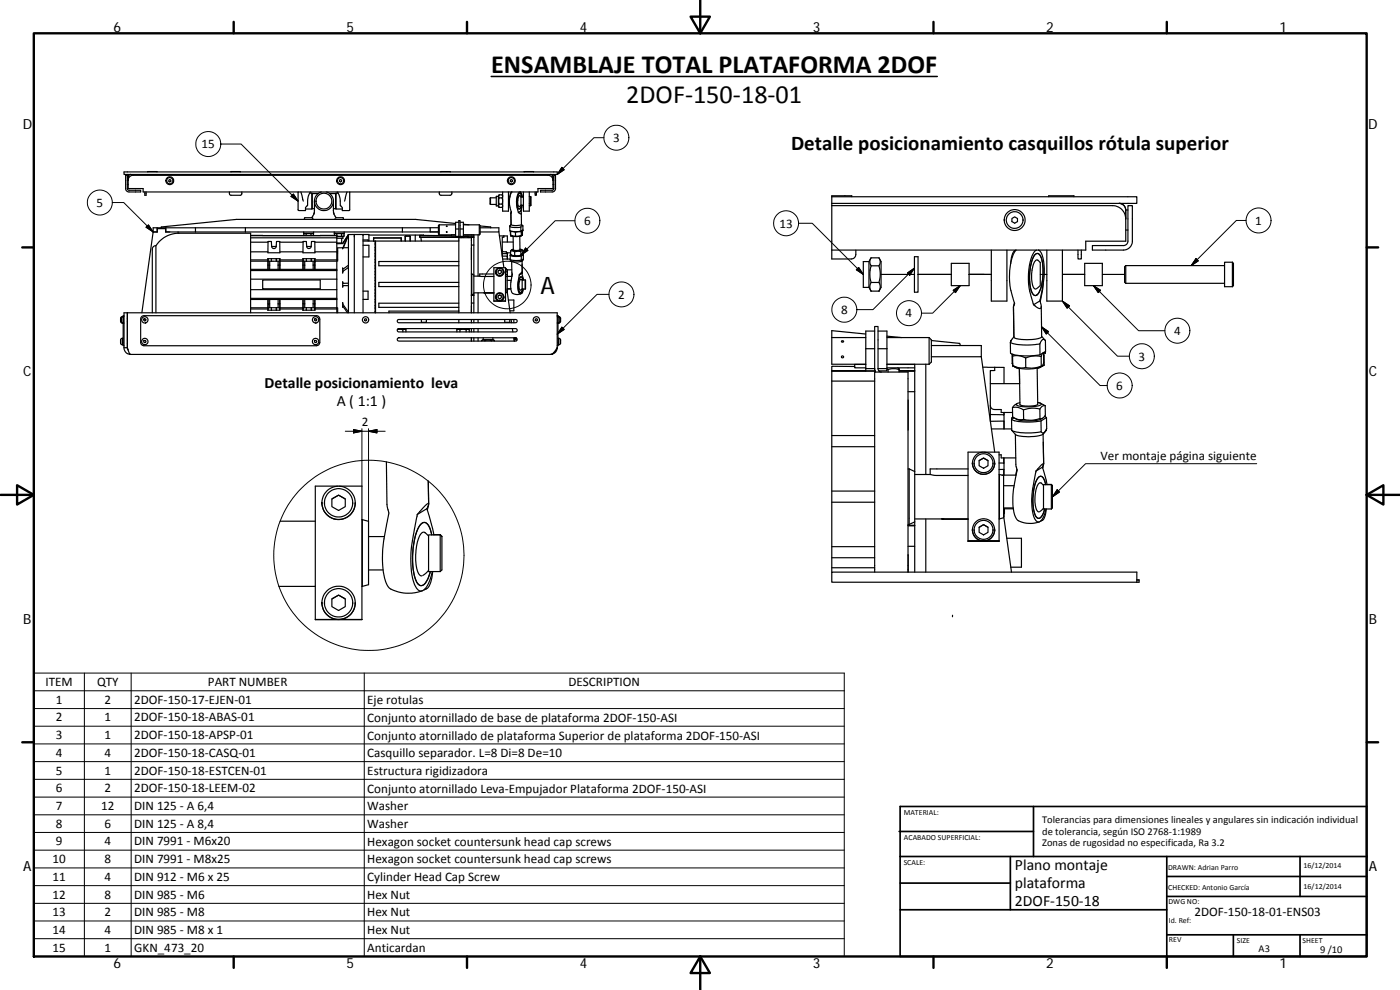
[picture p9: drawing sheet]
<svg xmlns="http://www.w3.org/2000/svg" width="420mm" height="297mm" viewBox="0 0 420 297" stroke-linecap="round" stroke-linejoin="round" font-family="sans-serif">
<g fill="none" stroke="#000" stroke-width=".36">
<path d="M37.2 51.6h130v.7h-130zM37.7 52.6h.5l.1 4.3 .4 .2h3.5v.5h-3.5l-.8-.4-.2-.6zM38.2 53.1h.3M38.2 55.4h.3M38.5 53.1v3.5h4.5v1h118.4v-1h4.6v-3.5M38.5 54.1a1.45 1.45 0 0 1 1.5-1.5h124.5a1.48 1.48 0 0 1 1.5 1.5M39.2 52.3l-.6 .3-.1 .5M43.5 57.6v1h.3v-1M44.3 51.6h2.8M50.7 54l.3-.1 .3 .1v.4l-.3 .2-.3-.2zM68.8 57.6l.1 .8 .4 .2h3l.2-.2 .1-.8M69.3 51.6h2.8"/>
<path d="M89.5 57.6v5.4l2.2 .1a1.39 1.39 0 0 1 .6-1.5v-.3a5.9 5.9 0 0 1 .8-3.7M90.3 57.6l.7 2.7M92.9 58h.7v4.7h-1.9M93.6 58.2h.1M95.5 58.1h-1.8v4.5h.7M96.4 57.6a2.84 2.84 0 0 0-1.5 4.4 2.84 2.84 0 0 0 4.6 0 2.84 2.84 0 0 0-1.6-4.4M98.9 58.1h1.8v4.5h-.6M100.7 58.2h.1M101.5 58h-.7v4.7h1.9M101.9 54l.3-.1 .3 .1v.4l-.3 .2-.3-.2zM104.1 57.6l-.7 2.7M104.9 57.6v5.4l-2.2 .1a1.12 1.12 0 0 0-.5-1.4l-.1-.4a5.7 5.7 0 0 0-.8-3.7"/>
<path d="M131.8 57.6l.1 .8 .4 .2h2.9l.4-.4v-.6M132.3 51.6h2.8M147.2 59.4v1.9M147.2 59.4h1.7M148.9 58.9h.7v2.9h-.7zM149.8 59.4v1.8M149.8 58.5v.9M149.8 59.4h.9M149.8 58.5h.9M149.8 58.5l-.2 .4M150.7 58.5v.9M150.7 59.4v1.8"/>
<path d="M150.7 58.5l.1 .2M150.8 57.6v5.8h1.8v-5.8M153.2 54l.2-.1 .4 .1v.4l-.4 .2-.2-.2zM153.6 57.6a1.43 1.43 0 0 0-.6 1.5h-.4M153.6 57.6a7.3 7.3 0 0 0-.2 6M155.9 57.6a6.5 6.5 0 0 0-.4 5.8l.1 .4M156.2 57.6l.4 .6 .1 .9M156.3 59.1v2.5M156.3 59.1h.8M156.3 59.1l-.2-.4a1.13 1.13 0 0 0-.7 1.5 1.52 1.52 0 0 0 .4 1.8M156.6 59.1a.78 .78 0 0 0-.8-1.1 4.6 4.6 0 0 0-.1 4.7l.5-.3 .3-.8M157.1 57.6v5.8h1.7v-5.8"/>
<path d="M157.3 51.6h2.8M158.8 59h.4M159.2 59v2.7M160.6 57.6v1h.4v-1M165.2 52.3l.6 .3 .2 .5M166 53.1h.2M166 55.4h.2M166.2 52.6h.5v4l-.2 .6-.8 .4h-3.5v-.5h3.5l.4-.2zM249.6 59h91.6v2h-91.6M255.6 59v-.3h-6v2.3M314.7 59v-.3h7.6v.3M46 69.6h1.2v-1h2.5v1"/>
<path d="M46 69.6l-3.4 24.3M46.8 73.7a8.2 8.2 0 0 1 6.9-3.7h21.5v23.9M46.8 73.7v20.2M46.8 73.7a1.46 1.46 0 0 0-1.1 2.1v18.1M47.1 68.3v1.3M49.8 68.3v1.3M53.5 69.6v.4M58.7 68.3v1.3M73.6 68.3v1.3M75.2 78h5.2M75.2 72.7h5.2M75.2 71.4h25.9"/>
<path d="M75.2 70.6h25.9M75.2 75.6h5.2M80.4 77.6v.4M80.4 77.6h2.5M80.4 77.6v.8h2.6M80.4 72.5h1l.1 1.4a.69 .69 0 0 0 .8 .7 .69 .69 0 0 0 .6-.7l.1-1.4h1v3.3h-3.6zM80.4 78v2.8v-2.4h-5.2M80.4 79.5h.5M80.9 79.5v1.3M81 78.4l-.1 1.1M81.4 77.6v.8M81.5 74h1.4"/>
<path d="M82.9 77.6v.8M82.9 77.6h1.1v.4M83 77.6v.8h1M83.5 78.4v2.4M83.5 79.5h.5M84 77.6v3.2v-2.4M84 78.4h7M84 78h7M84 78.4h.1M84 72.7h7M84 75.6h6.9M90.9 78.4v2.4v-1.3"/>
<path d="M90.9 77.6l.1 .8M90.9 77.6h2.5M90.9 79.5h.5M91 78.4h2.5M91 77.6v.8M91 78.4l-.1 1.1M91 72.5h.9l.1 1.4a.68 .68 0 0 0 .8 .7 .68 .68 0 0 0 .6-.7l.1-1.4h1v3.3h-3.6zM91.1 69.6v.4h1.2h1.8v-.4M91.2 70.2h.7M91.2 70.2v.5M91.4 78.4v2.4M91.5 70l-.3 .2"/>
<path d="M91.9 70.2h1.4M91.9 70.2v.5M91.9 77.6v.8M92 74h1.4M93.3 70.2h.8M93.3 70.2v.5M93.4 77.6h1.1v.4M93.4 77.6v.8M93.5 77.6v.8h1M93.6 62.5h.1M93.7 65.3h-2.2l-.1 .5M93.7 70l.4 .2"/>
<path d="M93.9 65.5v.3M94 78.4v1.1M94 79.5h.5M94 79.5v1.3M94.1 70.2v.5M94.2 64.2l-.7 1.1M94.3 63.8l-.1 .4M94.4 60.3l-.2 3.9M94.5 77.6v3.2v-2.4h6.6M94.5 78h6.6M94.5 72.7h6.6M94.5 75.6h6.6"/>
<path d="M100.1 60.3l.1 3.9M100.1 63.7l.1 .5M100.2 64.2l.7 1.1M100.3 69.6v.4h3v-.4M100.4 70.2v.4M100.4 70.2h.7M100.6 65.5v.3M100.7 70l-.3 .2M100.7 65.3h2.2l.1 .5M100.7 62.5h.1M101.1 78v.4M101.1 70.6l-25.9 .1"/>
<path d="M101.1 75.6v2.4M101.1 78.4v2.4M101.1 72.9h1.4zM101.1 70.2h1.4M101.1 71.4v4.2M101.1 71h1.8v.5h-1.8M101.1 70.8h1.4M101.1 70.2v.4M101.1 70.7v.7M102.5 70.8h.8M102.5 70.2v.6M102.5 70.2h.8"/>
<path d="M102.5 71.5v1.4M102.8 73.1h.1M102.8 73.1h-1.7M102.9 70l.4 .2M103.3 70.2v.6M103.3 70.8l-.4 .2M104.4 70.6l-1.6 2.5zM104.5 70.5l-.1 .2M104.6 70.6l-1.6 3.7M104.6 70.4l-.1 9.9-1.5 1-.2 .6v-1.5l.2 .3 1.6-1.1M104.6 70.4l-1.7 3.9M104.6 74.3l-3.3 .1v3.9"/>
<path d="M106.3 70.4h4.4v1.9M106.3 70.4v23.5M106.3 70.4h-1.7M109 73.6h1.7v3.5h-1.7M109 72.3h3.6v21.6M109 72h1.5v.3M109 70.4v23.5M110.7 70.5h13.9M112.1 71.4h8.3h-8.3v.9zM112.6 75h.1M112.6 76.8h.1M112.6 74.3h.1"/>
<path d="M112.7 79.7l-.1 .1M112.7 72.5h-.1M112.7 73.2h-.1M112.7 76.1h-.1M112.7 77.9h-.1M112.7 78.6l-.1 .1M120.4 71.4v.9zM120.8 68.3v1.3M121.6 72.3v-1.4l1.4-.1 .1 1.5M121.7 72.3v-1.4h1.3l.1 1.4M125.9 71.2h.3M126.2 71.2l.2 1.1"/>
<path d="M126.2 71.2h.1M127.1 70.6l-2.5-.1v1.8M129.1 68.3v1.3h2.5M131.6 68.3h-85.6v1.3M131.6 69.6h-81.9M131.8 70.5h4.9h-1.2v.3h1.2M131.8 67.5h4.9M131.8 67.5l-.2 .2v2.5l.2 .3M131.8 67.5v3M134 67.8l.2 .1zM135.5 70.7l-9.6-.1v.6h10.8M136.7 70.9h1"/>
<path d="M136.7 68.7h1M136.7 67.1l-12-1.3h-53.7l-22.6 2.3 .1 .2M137.7 72.3h-25v21.6M137.7 78.5h-24v1.2h24M137.7 71.2h.1M137.7 70.9v.3M137.7 66.7h-1v4.5M137.7 70.9l.1 .4M137.8 71.2h-11.6M138.1 70.9h1M138.1 68.7h1M138.1 66.7h1v4.2"/>
<path d="M138.1 70.9v-4.7h-.4v4.7M138.1 70.9l.4 .4M139.1 70.8h3.1M139.1 70.9v.3h-.9M139.1 67.5h4.7M139.1 67.3l1.6 .2M139.1 71h.1M139.2 71v.3M139.2 71h1.3M140.3 70.8l.2 .2M140.5 71.2h1.7M140.5 71v.3"/>
<path d="M141.5 74.5v3.4M141.5 70.5h.7v12M141.5 73.5h.7M142.2 71.2h-1.7M143.5 70.5v12.3M143.8 67.5v3M143.8 70.5h-4.7M143.8 67.5l.3 .2v2.5l-.3 .3M144.1 68.3h5.6v1.3h-5.6M144.1 67.8l3.1 .3v.2M147.2 61.3h1.7M149.6 61.8l.2 .4"/>
<path d="M149.7 69.6l1.5 10.7M149.8 61.2v1M149.8 62.2h.1M149.8 61.2h.9M149.8 62.2h.9M149.9 70.8h1.3M150.7 61.2v1M150.7 62.2h.1M150.7 75.1l.2 .4h1.1v.4h1.2M150.7 72.6h3.3M150.8 77.7h2.3M150.8 62l-.1 .2"/>
<path d="M151.2 70.8v.3l-.5 .1v5.7l1.6-.1v.9v-1.6h-1.6M151.2 70.8h1.1v1.8M152.3 75.9v.2M152.6 61.6h.3M153 68l.1 1.3 1.1 .2 2.1-.1M153 68l1.5 .3 1.8-.2M153.1 67.7l-.1 .2M153.1 77.9l.5 .5M153.2 69.3v1.1M153.2 70.4l.1 .1M153.2 70.4h.1M153.2 75.3v1.1l1.3 .2"/>
<path d="M153.2 75.3l1.2 .3M153.2 69.5l.1 1.1M153.2 69.5h.9l.6 .2M153.3 70.6l1.4 .2M153.3 70.6l1.7 .4 1.6-.3M153.3 76.4l-.2 1.5M153.3 69.3l-.1 .2M153.3 64l.1 3.4M153.3 64v.1M153.4 70.7l.3 .2M153.4 67.4l-.4 .6M153.4 76.5l-.3 .1 1.2 .3 2.1-.1"/>
<path d="M153.4 63.6v.3M153.4 63.6l-.1 .4M153.4 76.5l1.4 .3 1.8-.3M153.6 78.3l.1 4M153.7 74.9l-.5 .4M154.4 75.6l.1 1M154.7 69.7v1.1M156.1 74.7l.4 .2a3.1 3.1 0 0 1-2.8 0l.4-.1M156.3 68.1v1.3M156.3 75.5v1.1M156.3 75.5l-.9-.1-1 .2M156.3 63.3l.3-1.7-.3 1.8"/>
<path d="M156.3 63.3l.1 .8-.8-.3M156.3 63.3l-.7 .5M156.3 76.6h-1.8M156.3 61.6h.8M156.3 61.6l-.4 .4M156.4 74.8l.5 .3M156.4 70.7l-.4 .2 .1 4-.9 .3-1.1-.2-.1-4.1-.4-.1M156.4 76.8l.1 1.2-1.9 .2-1.5-.3M156.5 63.9v3.4M156.5 70.6l-1.8 .2M156.5 69.6l-1.8 .1M156.5 69.6v1"/>
<path d="M156.5 67.3a3.7 3.7 0 0 1-3.1 .1M156.5 67.3l.4 .5M156.6 70.5h.2M156.7 78.3l-1.2 .3-1.9-.2M156.7 69.2h.1M156.7 78.3v3.4M156.7 79.2v2.4M156.7 69.2l-.2 .4M156.7 69.2v1.1l-.2 .3M156.7 69.4l.1 1.1M156.8 70.5l-.5 .3M156.8 69.1l.1 .1"/>
<path d="M156.8 76.3l.3 .2M156.9 78.1l-.2 .2M156.9 67.8v1.2l-.6 .4M156.9 67.8a.36 .36 0 0 0-.4-.1 .36 .36 0 0 0-.2 .4M156.9 75.1v1.1l-.6 .4M156.9 75.1l-.6 .4M156.9 69.2l-.2 .1M156.9 69v.2M157 77.9l-.3 .4M157 77.9l-.1 .1M157.1 77.7a.37 .37 0 0 1-.2 .4 .37 .37 0 0 1-.4-.1M157.1 76.5l-.1 1.4"/>
<path d="M157.1 76.5l-.7 .3M158.8 61.7h.4M249.6 61v.7M249.6 61.7v13.3M249.6 61.7h84.3a4 4 0 0 1 4 4M249.6 75v2.7h5.9a1.37 1.37 0 0 0 1.3-1.4v-1.3M259.1 78.5h1.7v7.7h-1.7zM261.4 77.4l-.6 1.1M261.4 79.8l-.3 2.5 .3 2.5M261.4 79.8h2.4M263.8 79.8l.4-1.3-.4-1.1h-2.4l-.3 1.1 .3 1.3M263.8 79.8l.4 2.5-.4 2.5"/>
<path d="M263.8 77.4l.6 1.1v7.7l-.6 1.2M274.4 77h1.1v10.7h-1.1zM285.5 79h5.3v6.7h-5.3zM297.5 75v15.3h4.7v-15.3M303.3 79.1l.2-1.6a2.91 2.91 0 0 1 1.4-2.5 15.2 15.2 0 0 0-1.8 10.1l1 4.7a1.93 1.93 0 0 1 .1 2.3l.1 9a6.8 6.8 0 0 0 4.7 .8l1.8-.2a2.17 2.17 0 0 0 1.8-.7l-.1-9.1M303.7 65.6l.8-.5 .9 .5v.9l-.9 .5-.8-.5zM310.5 76.5a1.01 1.01 0 0 1 1.1-.4 1.01 1.01 0 0 1 .8 .9 15.4 15.4 0 0 1-.8 11.1 .97 .97 0 0 1-1 .6 .97 .97 0 0 1-.9-.9 15.2 15.2 0 0 1 .8-11.3zM310.6 76.4a1.07 1.07 0 0 1 1.2-.2 1.07 1.07 0 0 1 .7 1 15.1 15.1 0 0 1-1 11 1 1 0 0 1-1.1 .4 1 1 0 0 1-.7-.9 14.7 14.7 0 0 1 .9-11.3zM311.1 75a8 8 0 0 0-2.3 5.9 23.1 23.1 0 0 0 1.4 10.5M311.5 78a2.15 2.15 0 0 1 .7 2.5v3.8a1.82 1.82 0 0 1-1.1 2.3M311.5 78.1a.78 .78 0 0 0-1.1 .7 9.7 9.7 0 0 0 .1 7.8l.4 .1M311.7 75a6.1 6.1 0 0 1 1.7 4.8 42.7 42.7 0 0 1-1.3 10.5"/>
<path d="M314.2 75v15.3h4.6v-15.3M323.5 75v2.7h1v-2.7M325.5 79h5.3v6.7h-5.3zM335.8 61a2.01 2.01 0 0 1 2.1 2M337.9 79.7l-.4 .3v4.7l.4 .3M337.9 79.7v5.3M337.9 79.7h29.6M337.9 69h.6M337.9 63h.6M337.9 63v9.4h-12.1v2.6h-76.2M338.5 61.7h1.3v10.7a2.69 2.69 0 0 1-2.6 2.6h-9.4v-1.3h9.4a1.3 1.3 0 0 0 1.3-1.3zM369.9 78.7h-2.4v7.3h2.4"/>
<path d="M369.9 78.7v7.3M369.9 78.7l.3 .3v6.7l-.3 .3M36.7 95a1.2 1.2 0 0 0-.4 1.7l.4 .2M36.7 96.9h.1M37 96.9v6.8h.2M37 95v1.9M37.2 94.7h-.2v.3M37.2 95a.97 .97 0 0 0-.8 1.4l.4 .5h.4M38.2 93.9v10.4M38.2 95.5h.1M38.2 96.5h.1M38.2 93.9v10.4l.2 .7"/>
<path d="M42.6 94.9l.6-.2h52l.6 .4 .2 .7v6.9l-.4 .8-.6 .2h-51.8l-.8-.3-.2-.7v-7zM43.2 95.7l.4-.1 .2 .3-.1 .3-.3 .1-.3-.2zM75.2 89.5h25.9M75.2 89.9h25.9M75.2 92.4h5.2M75.2 83.8h25.9M75.2 80.8h25.9M75.2 81.2h25.9M78.8 84h17.3v2.7h-17.3zM80.4 93.1h2.5M80.4 92.7v.4M80.4 91.2v-1.3v2.5"/>
<path d="M80.4 92.3v.8M80.4 92.4v.3h-5.2M80.9 89.9l.1 2.4M80.9 91.2h-.5v1.1h1M81.4 92.3v.8M81.4 92.3h1.5M82.9 92.3v.8M82.9 93.1h.1M83 92.3v.8M83.5 89.9v2.4M83.5 91.2h.5M84 92.4v.3h7v-.3"/>
<path d="M84 92.3v.8h-1M84 92.3v-2.4v2.5M84 92.7v.4M90.9 93.1h.1M90.9 91.2v-1.3v2.5M90.9 91.2l.1 1.1M90.9 91.2h.5M91 92.3l-.1 .8M91.4 89.9v2.4M91.9 93.1h1.5M91.9 92.3v.8h-.9M93.4 92.3l7.7 .1"/>
<path d="M93.4 93.1h.1M93.4 92.3h-10.5M93.4 92.3v.8M93.5 92.3v.8M94 91.2h.5M94 91.2v1.1M94 89.9v1.3M94.5 92.3v.8h-1M94.5 92.4v.3h6.6v-.3M94.5 89.9v2.4zM94.5 95.7l.4-.1 .2 .3-.2 .4h-.3l-.3-.3zM94.5 92.7v.4"/>
<path d="M101.1 89.5v.4M101.1 83.8v3.1h-25.9M101.1 81.2v2.6M101.1 86.9v2.6M101.1 89.9v2.5M101.1 92.7v1.2M101.1 80.8v.4M101.3 92.4v1.5M104.3 93.9l-1.3-1.9-.2 .2v-1.4l.1 .5 1.7 2.6M104.5 80.3v13.3M104.6 85h-1.5l-.3-.4v1.5l.4-.4h1.4M109 87.4h1.5v2.4h-1.5"/>
<path d="M109.4 95.8l.3-.2 .3 .2v.4l-.3 .1-.3-.1zM112.6 90.6h.1M112.6 88.8h.1M112.6 93.5h.1M112.6 92.4h.1M112.6 81.6h.1M112.6 83.4h.1M112.6 87h.1M112.6 85.2h.1M112.7 89.9h-.1M112.7 91.7h-.1M112.7 87.9h-.1"/>
<path d="M112.7 80.5h-.1M112.7 82.3h-.1M112.7 84.1h-.1M112.7 85.9h-.1M119.3 98.9h1.6M119.4 98.7l35.3-.1a.5 .5 0 0 1 .5 .5 .5 .5 0 0 1-.5 .5h-35l-.5-.4zM119.4 95.9h35.3a.49 .49 0 0 1 .5 .5 .49 .49 0 0 1-.5 .4h-35l-.5-.4zM119.4 98.7h2M120.9 98.9v.7M120.9 98.9h.9M121.4 98.7l.4 .2M121.4 98.6v.1"/>
<path d="M121.8 98.9v.7M126.5 95.9v.8h1.5v-.8M137.1 98.9v.7M137.1 98.9h.9M137.5 98.6l2.9 .1M137.5 98.7l-.4 .2M137.7 84.7h-24v1.3h24M137.7 91h-24v1.2h24M137.7 93.3h-21v.6M137.7 95.9v.9M138 98.9h1.9M138 98.9v.7"/>
<path d="M139.9 98.9v.7M139.9 98.9h.9M140.4 98.7l.4 .2M140.4 98.6v.1M140.8 98.9v.7M141.5 82.2h.1M141.5 88.5h.1M141.5 91.9v2v-22.6h-3.8v22.6M141.5 90.9h.7M141.5 95.9v.9M141.5 98.6v1M141.5 88.6h.7"/>
<path d="M141.6 82.2l.6 .3M141.6 82.2v6.3M142.2 82.5v5.7M142.2 88.2l-.6 .3M142.2 87.9h6M142.2 82.8h1.8M142.2 88.6h-.7M142.2 88.2v5.7M142.2 95.9v.9M142.2 98.6v1M143.5 87.9v6M143.5 95.9v.9"/>
<path d="M143.5 98.6v1M144 82.8l4.2 .2M145.3 87.9h.1h-.1M148.2 82.2h-4.2v.6M148.2 80.3h3.5v10h-3.5zM148.7 81.6a1.26 1.26 0 0 0 1.3 1.2 1.26 1.26 0 0 0 1.2-1.2M148.7 89.1a1.26 1.26 0 0 0 1.3 1.2 1.26 1.26 0 0 0 1.2-1.2M149.5 88.8l.5-.3 .5 .3v.5l-.5 .4-.5-.4zM149.5 81.3l.5-.3 .5 .3v.6l-.5 .3-.5-.3zM149.5 88.8a.57 .57 0 0 1 1 0M150.5 81.3a.57 .57 0 0 0-1 0M151.5 95.9v.8h1.5v-.8"/>
<path d="M151.7 87.9h.1M151.7 82.8h.1M151.7 80.6h.3v.4h1.6M151.7 81.6h.6v1.3v-.6h-.6M151.8 82.8v5.1M151.8 82.8l.4 .2v4.7l-.4 .2M152.1 82.9h1.5M152.2 84.1h1.2M152.2 87.5l.9 6.4M152.2 87h.1M152.2 86.6h1.1M152.2 87.3h.1"/>
<path d="M152.2 81v.6M152.3 87.3l-.1 .3M152.3 87l-.1 .3M152.3 86.7v.5M152.6 90h1.6v3.3h-1.2M153.3 86.7h-1.1v.3M153.4 95.9l.1 .9M153.7 82.3l-.1 .6M153.7 82.3a8.5 8.5 0 0 0 .1 5.6l1.3 .5 1.1-.2M153.8 98.6l.1 1M154.2 95.9v.9M155.9 82.4a8.6 8.6 0 0 0 0 5.7 .91 .91 0 0 0 1-1l.1-.4"/>
<path d="M156.6 88l-.3 .1M156.6 82l.1-.4-.8 .8M156.6 82l-.7 .4M156.6 82v.1M156.6 82.1l.5 1.9M156.6 82.1h.1M156.7 84.1l-.2-.3a2.19 2.19 0 0 0-.7 2.7l.4 .5M156.7 86.7l-.4 .3M156.7 81.7l-.1 .4M156.7 81.6h.1M157 84a.61 .61 0 0 0-.2-.7 .61 .61 0 0 0-.6-.1 4.7 4.7 0 0 0-.1 4.6l.5-.3 .2-.8M157 86.7a1.1 1.1 0 0 1-.5 1.3"/>
<path d="M157.6 84h-.9v2.7h.9M157.6 84v2.7M160.6 95.8l.4-.2 .3 .2v.4l-.3 .1-.4-.1zM167.2 95h.6a1.17 1.17 0 0 1 0 1.9h-.6M167.2 94.7h.3zM167.5 94.7v9h-.3M167.5 95a1.28 1.28 0 0 1 .3 1.8l-.3 .1M167.7 96.9h.1M167.7 95h.1M260.8 86.2l.6 1.2M261.4 84.8l-.3 1.2 .3 1.4M261.4 87.4h2.4"/>
<path d="M261.4 84.8h2.4M262.5 99.3h-2.7v12M263.5 99.3h2.7v11.3M263.8 84.8l.4 1.2-.4 1.4M304.2 92.2v.1M304.5 90.9l-.3 .9M312.1 90.3l.1 .3a1.58 1.58 0 0 1-.1 2l-.8-.3-1.1-.9M312.1 90.3l-1.9 1.1M313.1 85.1l-.9 5.4M337.9 85h29.6M36.2 102.9l.3 .5h.5M36.2 102.9h.1"/>
<path d="M36.7 101.5v1.9M37 101.5a.95 .95 0 0 0-.8 1.4M37.2 104.3h1M37.2 104.3a1.95 1.95 0 0 0 2 2l-.8-1.3M37.2 104.3v-10.4h130v10.4M38.2 104.3l.2 .7M38.2 102h.1M38.2 103h.1M39.2 106.3h126M43.2 102.2l.4-.1 .2 .3-.1 .3-.4 .1-.2-.3zM94.5 102.2h.4l.2 .3-.2 .3h-.4l-.2-.4zM119.4 101.5l35.3-.2a.5 .5 0 0 1 .5 .5 .5 .5 0 0 1-.5 .5h-35l-.4-.2z"/>
<path d="M141.5 101.3v1M142.2 101.3v1M143.5 101.3v1M144.6 102.2v.1M144.6 102.2h.9M145 101.9l-.4 .3M145 101.3v.6h2.9M145.5 102.2h1.9M145.5 102.2v.1M147.4 102.2v.1M147.4 102.2h.9M147.9 101.9l.4 .3"/>
<path d="M147.9 101.3v.6M148.3 102.2v.1M154.2 101.3l.1 1M154.4 101.3v1M154.4 101.7h.5v.6M154.7 101.5v.2M154.9 101.4l-.5 .1M165.2 106.3a3.4 3.4 0 0 0 2-2 2.02 2.02 0 0 1-2 2zM167.5 101.5a1.08 1.08 0 0 1 .6 1.7l-.6 .2M167.7 101.5v1.9M249.6 111.2h13M249.6 111.4h13"/>
<path d="M249.6 114.3v57.4M249.6 114.3h12.9M249.6 101.3h10.2M249.6 101.3v8h10.2h-3.3v1.1h3.3M256.5 110l-6.9-.1v4.4M259.8 104.6h2.7M259.8 110.6h2.7M259.8 100.2l-10.2-1v2.1M262.5 110.6v-12.6h1v12.6l.4 .8 .6 .2M262.5 110.6l.3 1M262.5 110.6v.7M263.5 104.6h2.7"/>
<path d="M263.5 110.6h2.7M266.2 110.6v.7h-2.5M266.2 100.9l4.4 .4M266.2 110.4h8.3M266.2 101.3h12.6M266.2 110.8l.3 .1M266.5 110.9l1.3-.3 2 .3M266.5 110.9v.7M269.4 110.4l.4 .2v.3M269.8 111.4h4.7M269.8 111.2h4.7M269.8 110.9v.7"/>
<path d="M272.5 117.5h2M272.5 109.3h2v32.2M277.8 109.3v33.1M278.8 101.3l.7 .7v6.6l-.7 .7M278.8 101.3v8M278.8 109.3h-12.6M279.5 103.7h15v3.3h-15M279.5 102.2l8.4 .8a.33 .33 0 0 1 .3 .4 .33 .33 0 0 1-.4 .3M294.5 107l4 28.7M294.9 110.2h3.6M297.2 115.1h8.8M298.5 110.2h2.8v4.9"/>
<path d="M298.5 110.2v1h-1.3v15.1M303.2 102.7a16.7 16.7 0 0 0 8.9 .5M303.2 102.7l.1 3.3a16.4 16.4 0 0 0 8.8 .4M303.3 102.4v.2M303.5 102.2l-.2 .2M303.6 102l-.3 .4M303.8 106.2v2.9M303.8 109.1l.1 .3M303.8 109.1h.1M303.9 106.8l1.9-.1 2 .7M303.9 106.8v2.9M303.9 109.7l1.2 .6a11.5 11.5 0 0 0 7.6-.5"/>
<path d="M303.9 109.7l2 .7 1.9-.1M304.1 106.3l-.2 .5M304.2 109.9l.9 .5M304.3 101.1l-1.1 1.6M304.9 110.2l1 .4M307.8 107.4v2.9M311.3 110.5l.1 10.8a7.1 7.1 0 0 1-5.3 0l-.2-10.8M312.1 103.2v3.2M312.3 110l-1 .6M312.5 107l-2.9-.1-1.8 .5M312.5 107v2.8M312.5 109.8l-2.8 .7-1.9-.2"/>
<path d="M312.6 100.9l1.1 1.3M313 109.5h.4M313 105.9l.2 .1M313.2 106h-.3l-.4 1M313.2 106v2.8l-.3 .9-.4 .1M313.2 106.4l.2 3.1M313.4 105.7l.3 .3M313.4 109.5l-1.3 .8M313.7 106l-.5 .3M313.7 105.5v.5M313.7 102.2l.1 3.3-1.7 .9M313.7 102.2l-.4-.3h-.4l-.8 1.3"/>
<path d="M116 138.6l.2 13.3a5 5 0 0 1 .1 4.3l-.3 1.3a34.7 34.7 0 0 0-.3 17.1 4.1 4.1 0 0 0 3.9 3 12.1 12.1 0 0 0 7.2-.4M249.6 134h12.9M249.6 130.7h12.9M272.5 120v9.1M291.8 139a3.3 3.3 0 0 0 3.4 3.3 3.3 3.3 0 0 0 3.3-3.3M293.8 138.2l1.4-.8 1.3 .8v1.5l-1.3 .8-1.4-.8zM293.8 138.2l.2-.1a1.37 1.37 0 0 1 2.2-.1l.3 .2M295.1 135.7h-4.6v26.6M295.3 135.7h4.5v26.6M297.2 124.4h4.1v4.3v-2.4l-4.1 .1M297.2 121.7l.1 .5 .6 .5 2.6 .2v.9h3.4M297.5 128.7h6.1"/>
<path d="M299.8 136.5h.7v.9h4.4M299.8 138.9h1.5v1.9M301.2 137.4v1.5M301.3 123.8v.6M301.3 137.4v1.5M303.6 125.8a16.7 16.7 0 0 0 8.8 .5M303.6 125.8v3.3M303.6 129.1l1.2 1.3a12.4 12.4 0 0 0 8.2-.1M303.9 122.3l1.6-.1 1.7 .8M303.9 122.3v2.8l1.7 .8 1.6-.1M304 125.2l-.4 .2v.4M304.3 125.4l-.7 .4"/>
<path d="M304.5 125.5a11.8 11.8 0 0 0 7.7 .4l.7-.4M304.7 130.3l.2 9.5a3.5 3.5 0 0 1 0 3 23.2 23.2 0 0 0-.2 12.2 2.85 2.85 0 0 0 2.8 1.9l2.6 .1 1.8-.4M305.2 121.1l-1.3 1.2M307.2 123v2.8M311.4 120.8a.7 .7 0 0 1 1.1 .6 11.7 11.7 0 0 1-7.4 .1l-.1-.2 .3-.2 .8-.3M311.6 120.8l2.1 .9M312.1 122.7l-2.5-.2-2.4 .5M312.1 122.7v2.9M312.1 125.6l-2.4 .5-2.5-.3M312.4 126.3l.1 3.3a16.4 16.4 0 0 1-8.9-.5M313 130.2l.2 9M313.1 132.7l.1 6.4"/>
<path d="M313.2 139.3l-.3 1.1M313.2 139.1h.1M313.5 125l.6 .3M313.5 129.6l-.5 .7M313.7 124.7v.3M313.7 121.7l-1 .3-.6 .7M313.7 121.7v2.9l-.8 .9-.8 .1M314 129.1l-1 1.1M314.1 125.3v3.3l-.9 1.3-.7-.3M314.1 125.3l-1.7 1M314.1 128.7l-.3 .6M84.1 156.4h10.5"/>
<path d="M99.6 149.7l2-1.1 2 1.1v2.3l-2 1.2-2-1.2zM99.6 149.7l.8-.4a1.51 1.51 0 0 1 2.2-.2l1 .6M101.4 145.9h-6.8v40h14v-40h-6.8M106.6 150.9a5 5 0 0 1-5 5 5 5 0 0 1-5-5M108.6 155.9h.1M108.7 155.9l1.9 .5v19l-1.9 .5M108.7 155.9v20M125.2 154.4l-.6 3.5a33.6 33.6 0 0 0-.2 17.4 2.63 2.63 0 0 0 2.1 2 5.9 5.9 0 0 0 2.9-4.4l.3-1.4M126.2 157.4a1.4 1.4 0 0 1 1.5-.6 1.4 1.4 0 0 1 1.1 1.2l.8 2.5a4.4 4.4 0 0 0-2.1-3.7 3.1 3.1 0 0 0-2.4 2.5 23.3 23.3 0 0 0 0 15.5 1.47 1.47 0 0 0 1.5 .9 1.47 1.47 0 0 0 1.3-1.2l1.2-3a6.2 6.2 0 0 1-2.4 4.2 1.85 1.85 0 0 1-2-1.8 23.7 23.7 0 0 1 1.1-15.9zM127.5 159.8l1.1 1M127.6 159.9a1.21 1.21 0 0 0-1.7 1l-.1 .2a15.7 15.7 0 0 0-.1 11.2l.5 .4 .5 .1M128.1 152.6l-2.9 1.8"/>
<path d="M128.1 152.6l.1 .4M128.1 152.6l.5-1.6-1 .7-2.4 2.7M128.2 153l2 7.5M128.5 144.3l.1 6.9M128.6 151.4l-.4 1.6M128.6 151v.1M249.6 150.7h12.9M249.6 147.3h12.9M272.5 157.8h2M272.5 157.6h2M272.5 140.7h.3M272.5 157.4h.3"/>
<path d="M272.8 140.7l1.7 .8M272.8 140.7v16.7M274.5 155.7h16M274.5 156.6l-1.7 .8M274.5 142.4h4.7M274.5 141.5v15.1M274.5 156.6v15.1M277.8 155.7v16M279.2 142.4l1.8 .3h9.5M282.6 155.7l.6 .1zM283.2 155.8h7.3M290.5 140.7h-11.3v1.7"/>
<path d="M291.8 159a3.3 3.3 0 0 0 3.4 3.3 3.3 3.3 0 0 0 3.3-3.3M293.8 158.2l1.4-.8 1.3 .8v1.5l-1.3 .8-1.4-.8zM293.8 158.2l.2-.1a1.33 1.33 0 0 1 2.2-.1l.3 .2M299.8 140.9l1.5-.1v1.8M299.8 155.7h.1M299.8 142.4h.1M299.9 142.4l1.3 .3v12.6l-1.3 .4M299.9 142.4v13.3M300.7 142.6h4.2M301.2 152.7h2.9M301.2 153.4l.1 .7M301.2 152.4h2.9"/>
<path d="M301.2 154.7l2.4 17M301.2 145.7h3.2M301.2 140.8v1.8M301.2 152.7v.7M301.3 154.1l-.1 .9M301.4 152.7l-.1 1.4M305.2 140.8l-.4 1.8M310.9 141.3l-.1 .8a28.1 28.1 0 0 0-.6 12.8 1.85 1.85 0 0 0 1.7 1.7 4.9 4.9 0 0 0 2-3.9M312.5 144.9l.7 .7M312.5 145a.78 .78 0 0 0-1.1 .6 9.6 9.6 0 0 0 .1 7.9l.4 .1M312.8 156.1l-.6 .3M312.9 140.1l-2 1.2"/>
<path d="M312.9 140.1l.2-1-2.2 2.2M312.9 140.1v.3M312.9 140.4l1.3 5M313.2 152.5l-1.2 1M313.8 145.4a2.4 2.4 0 0 0-1.6-2.5 5 5 0 0 0-2 4.1 13.4 13.4 0 0 0 .8 8.1 .96 .96 0 0 0 1 .4 .96 .96 0 0 0 .7-.7l.8-2.1M314 152.7l-.1 1.1a2.81 2.81 0 0 1-1.3 2.4h-.1M314.2 145.4h1.3M315.5 145.4v7.3M315.5 145.4h.1M315.5 145.4l.3 .3M315.5 145.4h-2.3v7.3h2.3M315.8 145.7v6.7l-.3 .3"/>
<path d="M83.7 175.9h10.9M99.6 179.7l2-1.1 2 1.1v2.3l-2 1.2-2-1.2zM103.6 179.7l-.7-.4a1.51 1.51 0 0 0-2.3-.2l-1 .6M108.6 175.9h.1M110.6 171h4.4M110.6 161h4.8M128.1 176.6l-.9 .4M128.6 171.2l-1.7 1.5M129.9 171.5l-.4 2.4a2.77 2.77 0 0 1-1.9 2.8M130.2 160.4h1.9M132.1 160.5v11M132.1 160.4v.1"/>
<path d="M132.1 160.4l.5 .6M132.1 160.5l.5 .5M132.1 160.5h-3.5v11h3.5M132.6 161v10l-.5 .5M249.6 171.7h91.6v3h-91.6zM249.6 167.3h12.9M249.6 164h12.9M249.6 170.3h12.9M262.5 171.7v-60.1h10v60.1M272.5 166.4l.1 5.3M272.5 163.9h2M290.5 162.3h9.3"/>
<path d="M299.8 162.3h-9.3M302.1 161.5h4.4v8.7h-3.2M341.9 174h-.7h.7v.7h-.7M94.6 185.9h14M96.6 180.9a5 5 0 0 0 5 5 5 5 0 0 0 5-5M285.9 184.6l-.1 .5"/>
<circle cx="51" cy="54.2" r=".95"/>
<circle cx="51" cy="54.2" r="1.18"/>
<circle cx="102.2" cy="54.2" r="1.19"/>
<circle cx="102.2" cy="54.2" r=".94"/>
<circle cx="153.5" cy="54.2" r="1.18"/>
<circle cx="153.5" cy="54.2" r=".93"/>
<circle cx="97.2" cy="60.3" r="2.38"/>
<circle cx="134.1" cy="69.6" r=".12"/>
<circle cx="304.5" cy="66" r="3.1"/>
<circle cx="304.5" cy="66" r="2.52"/>
<circle cx="43.5" cy="96" r=".96"/>
<circle cx="94.7" cy="96" r=".96"/>
<circle cx="109.7" cy="96" r=".94"/>
<circle cx="149.9" cy="89.1" r="1.07"/>
<circle cx="149.9" cy="81.6" r="1.07"/>
<circle cx="150" cy="81.6" r="1.25"/>
<circle cx="150" cy="89.1" r="1.25"/>
<circle cx="161" cy="96" r=".94"/>
<circle cx="43.5" cy="102.5" r=".94"/>
<circle cx="94.7" cy="102.5" r=".96"/>
<circle cx="252.8" cy="102.5" r=".29"/>
<circle cx="252.8" cy="107.1" r=".31"/>
<circle cx="295.2" cy="139" r="2.84"/>
<circle cx="295.2" cy="139" r="3.3"/>
<circle cx="101.6" cy="150.9" r="4.2"/>
<circle cx="101.6" cy="150.9" r="5"/>
<circle cx="295.2" cy="159" r="3.3"/>
<circle cx="295.2" cy="159" r="2.84"/>
<circle cx="101.6" cy="180.9" r="4.2"/>
<circle cx="101.6" cy="180.9" r="5"/>
</g>
<g fill="#000">
<circle cx="156.2" cy="57.6" r=".18"/>
<circle cx="93.8" cy="65.3" r=".18"/>
<circle cx="94.5" cy="78.4" r=".18"/>
<circle cx="102.8" cy="74.3" r=".18"/>
<circle cx="106.3" cy="70.4" r=".18"/>
<circle cx="109" cy="70.4" r=".18"/>
<circle cx="153.1" cy="77.9" r=".18"/>
<circle cx="153.2" cy="69.3" r=".18"/>
<circle cx="153.3" cy="70.6" r=".18"/>
<circle cx="80.4" cy="92.3" r=".18"/>
<circle cx="91" cy="92.3" r=".18"/>
<circle cx="148.7" cy="81.6" r=".18"/>
<circle cx="148.7" cy="89.1" r=".18"/>
<circle cx="148.9" cy="89.1" r=".18"/>
<circle cx="148.9" cy="81.6" r=".18"/>
<circle cx="151" cy="81.6" r=".18"/>
<circle cx="151" cy="89.1" r=".18"/>
<circle cx="151.2" cy="81.6" r=".18"/>
<circle cx="151.2" cy="89.1" r=".18"/>
<circle cx="303.9" cy="109.7" r=".18"/>
<circle cx="291.8" cy="139" r=".18"/>
<circle cx="292.3" cy="139" r=".18"/>
<circle cx="298" cy="139" r=".18"/>
<circle cx="298.5" cy="139" r=".18"/>
<circle cx="96.6" cy="150.9" r=".18"/>
<circle cx="97.4" cy="150.9" r=".18"/>
<circle cx="105.8" cy="150.9" r=".18"/>
<circle cx="106.6" cy="150.9" r=".18"/>
<circle cx="291.8" cy="159" r=".18"/>
<circle cx="292.3" cy="159" r=".18"/>
<circle cx="298" cy="159" r=".18"/>
<circle cx="298.5" cy="159" r=".18"/>
<circle cx="290.5" cy="162.3" r=".18"/>
<circle cx="299.8" cy="162.3" r=".18"/>
<circle cx="96.6" cy="180.9" r=".18"/>
<circle cx="97.4" cy="180.9" r=".18"/>
<circle cx="105.8" cy="180.9" r=".18"/>
<circle cx="106.6" cy="180.9" r=".18"/>
</g>
<g fill="none" stroke="#000" stroke-width=".3">
<path d="M66.3 43.2a3.7 3.7 0 0 1-5.4 3.5 3.7 3.7 0 0 1-.6-6.4 3.7 3.7 0 0 1 5.9 2.5l.1 .4h6.1l17.1 17.1M88 58.2l1.5 2.1-2.2-1.4zM168.6 50.2l.7 .7-2.1 1.4zM181.2 41.3h-2.9l-11.1 11M33.7 60.8a3.8 3.8 0 0 1-5.5 3.2 3.8 3.8 0 0 1-.3-6.4 3.8 3.8 0 0 1 5.8 2.7v.5h3.4l8.9 8.8M44.5 67.5l1.5 2.1-2.2-1.4zM157.7 74.4l.7 .7-2.1 1.5zM172.5 66.2h-5.9l-10.3 10.4M239.7 67a3.7 3.7 0 0 1-5.6 3.2 3.7 3.7 0 0 1-.3-6.4 3.7 3.7 0 0 1 5.8 2.7l.1 .5h4.1l15.3 15.3M358.9 77.6l.7 .7-2.1 1.4zM374 66.1h-3l-13.5 13.6M168.6 98.2l.7 .6-2.1 1.5z"/>
<path d="M182.8 88.3h-3.6l-12 12M257.7 80.2l1.4 2.1-2.1-1.4zM264.4 82.3h10M272.3 81.9l2.1-1.4-1.4 2.1zM274.4 80.5l-12.4 12.4h-4.9a3.8 3.8 0 0 0-5.5-3.2 3.8 3.8 0 0 0-.3 6.4 3.8 3.8 0 0 0 5.8-2.7v-.5M275.5 82.3h10M286.1 87.1l2.1-1.4-1.4 2.1zM288.2 85.7l-8.3 8.3h-3.3a3.8 3.8 0 0 0-5.6-3.3 3.8 3.8 0 0 0-.3 6.4 3.8 3.8 0 0 0 5.8-2.7l.1-.4M290.8 82.3h6.7M312.2 82.3h2M312.6 98.1l2.1 1.4-.7 .7zM312.6 98.1l17.5 17.6h2.2"/>
<path d="M318.8 90.3l2.2 1.5-.7 .7zM318.8 90.3l16.6 16.6h3.5M318.8 82.3h6.7M328.2 85.7l13.5 13.5h7.9M328.2 85.7l2.1 1.4-.7 .7zM330.8 82.3h6.7M103.6 129.4h12M106.1 128.9l2.5 .5-2.5 .5zM108.6 128.6v17.3M110.6 128.6v27.8M110.6 129.4l2.5-.5v1zM377.2 139.1h-51.4l-10 10"/>
<path d="M317.3 146.9l.7 .7-2.2 1.5zM10.1 202h243.3v85h-243.3zM10.1 207.3h243.3M10.1 212.6h243.3M10.1 217.9h243.3M25.3 202v85M39.4 202v85M109.3 202v85M10.1 223.2h243.3M10.1 228.5h243.3M10.1 233.8h243.3M10.1 239.2h243.3"/>
<path d="M10.1 244.5h243.3M10.1 249.8h243.3M10.1 255.1h243.3M10.1 260.4h243.3M10.1 265.7h243.3M10.1 271h243.3M10.1 276.3h243.3M10.1 281.6h243.3"/>
<circle cx="185" cy="41.3" r="3.8"/>
<circle cx="176.3" cy="66.2" r="3.7"/>
<circle cx="377.7" cy="66.1" r="3.7"/>
<circle cx="152.2" cy="85.5" r="7.1"/>
<circle cx="186.5" cy="88.3" r="3.8"/>
<circle cx="353.3" cy="99.2" r="3.7"/>
<circle cx="336" cy="115.7" r="3.7"/>
<circle cx="342.7" cy="106.9" r="3.7"/>
<circle cx="110.7" cy="166.6" r="28.6"/>
</g>
<g fill="none" stroke="#000" stroke-width=".71">
<path d="M10.1 10h400.1v277h-400.1zM70.1 6.6v3.4M140.2 6.6v3.4M207.3 5h5.8l-2.9 5zM210.2 0v10M280.2 6.6v3.4M350.2 6.6v3.4M6.7 74.2h3.4M410.2 74.2h3.4M.2 148.5h9.9M5.1 145.6l5 2.9-5 2.9zM410.2 148.5l5-2.9v5.8z"/>
<path d="M410.2 148.5h9.9M6.7 222.7h3.4M410.2 222.7h3.4M70.1 287v3.4M140.2 287v3.4M210.2 287l2.9 5h-5.8zM210.2 287v10M280.2 287v3.4M350.2 287v3.4"/>
</g>
<g fill="none" stroke="#000" stroke-width=".51">
<path d="M269.8 249.5h40.4M270.1 257h140.1M270.1 242h140.1v45h-140.1zM303.2 257v16M310.2 242v15M350.2 257v30M390.2 257v12M270.1 273h80.1M270.1 265h33.1M350.2 269h60M350.2 263h60M350.2 280.5h60"/>
<path d="M370.2 280.5v6.5M390.2 280.5v6.5"/>
</g>
<g fill="#000" stroke="#000" stroke-width=".3">
<path d="M88 58.2l1.5 2.1-2.2-1.4zM168.6 50.2l.7 .7-2.1 1.4zM44.5 67.5l1.5 2.1-2.2-1.4zM157.7 74.4l.7 .7-2.1 1.5zM358.9 77.6l.7 .7-2.1 1.4zM168.6 98.2l.7 .6-2.1 1.5zM257.7 80.2l1.4 2.1-2.1-1.4zM272.3 81.9l2.1-1.4-1.4 2.1zM286.1 87.1l2.1-1.4-1.4 2.1zM312.6 98.1l2.1 1.4-.7 .7zM318.8 90.3l2.2 1.5-.7 .7zM328.2 85.7l2.1 1.4-.7 .7z"/>
<path d="M106.1 128.9l2.5 .5-2.5 .5zM110.6 129.4l2.5-.5v1zM317.3 146.9l.7 .7-2.2 1.5z"/>
</g>
<path d="M147.4 22.9h133.9" fill="none" stroke="#000" stroke-width=".46"/>
<g font-size="7.9">
<text x="147.4" y="21.8">ENSAMBLAJE TOTAL PLATAFORMA 2DOF</text>
<text x="187.9" y="30.8">2DOF‐150‐18‐01</text>
</g>
<text font-size="7.2" x="162.2" y="88.2">A</text>
<text font-size="6.3" x="237.4" y="45.1">Detalle posicionamiento casquillos rótula superior</text>
<g font-size="4.7">
<text x="79.4" y="116.5">Detalle posicionamiento leva</text>
<text x="101.1" y="121.9">A ( 1:1 )</text>
<text x="304.6" y="261.2">Plano montaje</text>
<text x="304.6" y="266.6">plataforma</text>
<text x="304.6" y="272">2DOF‐150‐18</text>
</g>
<g font-size="4.2">
<text x="34" y="9.6">6</text>
<text x="104" y="9.6">5</text>
<text x="174" y="9.6">4</text>
<text x="244" y="9.6">3</text>
<text x="314" y="9.6">2</text>
<text x="384" y="9.6">1</text>
<text x="6.8" y="38.7">D</text>
<text x="410.6" y="38.7">D</text>
<text x="7" y="112.9">C</text>
<text x="410.8" y="112.9">C</text>
<text x="7" y="187.1">B</text>
<text x="410.8" y="187.1">B</text>
<text x="7" y="261.3">A</text>
<text x="410.8" y="261.3">A</text>
<text x="34" y="290.4">6</text>
<text x="104" y="290.4">5</text>
<text x="174" y="290.4">4</text>
<text x="244" y="290.4">3</text>
<text x="314" y="290.4">2</text>
<text x="384" y="290.4">1</text>
</g>
<g font-size="3.9">
<text x="60.5" y="44.5">15</text>
<text x="184" y="42.6">3</text>
<text x="29" y="62">5</text>
<text x="175.3" y="67.5">6</text>
<text x="233.9" y="68.3">13</text>
<text x="376.7" y="67.4">1</text>
<text x="185.5" y="89.6">2</text>
<text x="252.4" y="94.2">8</text>
<text x="271.8" y="95.2">4</text>
<text x="352.4" y="100.5">4</text>
<text x="341.7" y="108.2">3</text>
<text x="335" y="116.9">6</text>
<text x="108.6" y="127.9">2</text>
<text x="330.3" y="138.1">Ver montaje página siguiente</text>
<text x="13.6" y="205.9">ITEM</text>
<text x="29.1" y="205.9">QTY</text>
<text x="62.4" y="205.9">PART NUMBER</text>
<text x="170.6" y="205.9">DESCRIPTION</text>
<text x="16.8" y="211.2">1</text>
<text x="31.4" y="211.2">2</text>
<text x="40.3" y="211.2">2DOF‐150‐17‐EJEN‐01</text>
<text x="110.2" y="211.2">Eje rotulas</text>
<text x="16.8" y="216.5">2</text>
<text x="16.8" y="221.8">3</text>
<text x="31.4" y="216.5">1</text>
<text x="31.4" y="221.8">1</text>
<text x="40.3" y="216.5">2DOF‐150‐18‐ABAS‐01</text>
<text x="40.3" y="221.8">2DOF‐150‐18‐APSP‐01</text>
<text x="110.2" y="216.6">Conjunto atornillado de base de plataforma 2DOF‐150‐ASI</text>
<text x="110.2" y="221.9">Conjunto atornillado de plataforma Superior de plataforma 2DOF‐150‐ASI</text>
<text x="16.8" y="227.1">4</text>
<text x="31.4" y="227.1">4</text>
<text x="40.3" y="227.1">2DOF‐150‐18‐CASQ‐01</text>
<text x="110.2" y="227.2">Casquillo separador. L=8 Di=8 De=10</text>
<text x="16.8" y="232.4">5</text>
<text x="31.4" y="232.4">1</text>
<text x="40.3" y="232.4">2DOF‐150‐18‐ESTCEN‐01</text>
<text x="110.2" y="232.5">Estructura rigidizadora</text>
<text x="16.8" y="237.7">6</text>
<text x="31.4" y="237.7">2</text>
<text x="40.3" y="237.7">2DOF‐150‐18‐LEEM‐02</text>
<text x="110.2" y="237.8">Conjunto atornillado Leva‐Empujador Plataforma 2DOF‐150‐ASI</text>
<text x="16.8" y="243">7</text>
<text x="30.4" y="243.1">12</text>
<text x="40.3" y="243.1">DIN 125 ‐ A 6,4</text>
<text x="110.2" y="243.1">Washer</text>
<text x="16.8" y="248.4">8</text>
<text x="31.4" y="248.4">6</text>
<text x="40.3" y="248.4">DIN 125 ‐ A 8,4</text>
<text x="110.2" y="248.5">Washer</text>
<text x="16.8" y="253.7">9</text>
<text x="31.4" y="253.7">4</text>
<text x="40.3" y="253.7">DIN 7991 ‐ M6x20</text>
<text x="110.2" y="253.8">Hexagon socket countersunk head cap screws</text>
<text x="15.8" y="259">10</text>
<text x="31.4" y="259">8</text>
<text x="40.3" y="259">DIN 7991 ‐ M8x25</text>
<text x="110.2" y="259.1">Hexagon socket countersunk head cap screws</text>
<text x="15.8" y="264.3">11</text>
<text x="15.8" y="269.6">12</text>
<text x="31.4" y="264.3">4</text>
<text x="31.4" y="269.6">8</text>
<text x="40.3" y="264.3">DIN 912 ‐ M6 x 25</text>
<text x="40.3" y="269.6">DIN 985 ‐ M6</text>
<text x="110.2" y="264.4">Cylinder Head Cap Screw</text>
<text x="110.2" y="269.6">Hex Nut</text>
<text x="15.8" y="274.9">13</text>
<text x="31.4" y="274.9">2</text>
<text x="40.3" y="274.9">DIN 985 ‐ M8</text>
<text x="110.2" y="274.9">Hex Nut</text>
<text x="358.5" y="274.9">2DOF‐150‐18‐01‐ENS03</text>
<text x="15.8" y="280.2">14</text>
<text x="31.4" y="280.2">4</text>
<text x="40.3" y="280.2">DIN 985 ‐ M8 x 1</text>
<text x="110.2" y="280.2">Hex Nut</text>
<text x="15.8" y="285.6">15</text>
<text x="31.4" y="285.6">1</text>
<text x="40.3" y="285.6">GKN_473_20</text>
<text x="110.2" y="285.6">Anticardan</text>
</g>
<g font-size="3.1">
<text x="312.8" y="246.8">Tolerancias para dimensiones lineales y angulares sin indicación individual</text>
<text x="312.8" y="250.4">de tolerancia, según ISO 2768‐1:1989</text>
<text x="312.8" y="254">Zonas de rugosidad no especificada, Ra 3.2</text>
<text x="377.7" y="285.6">A3</text>
<text x="396.2" y="285.9">9 /10</text>
</g>
<g font-size="2.4">
<text x="271.2" y="244.4">MATERIAL:</text>
<text x="271.3" y="251.9">ACABADO SUPERFICIAL:</text>
<text x="271.2" y="259.7">SCALE:</text>
<text x="350.6" y="260.9">DRAWN: Adrian Parro</text>
<text x="391.2" y="260.6">16/12/2014</text>
<text x="350.6" y="267">CHECKED: Antonio García</text>
<text x="391.2" y="266.6">16/12/2014</text>
<text x="350.7" y="271.4">DWG NO:</text>
<text x="350.8" y="276.8">Id. Ref:</text>
<text x="350.8" y="282.8">REV</text>
<text x="371.2" y="282.9">SIZE</text>
<text x="390.9" y="282.9">SHEET</text>
</g>
</svg>
